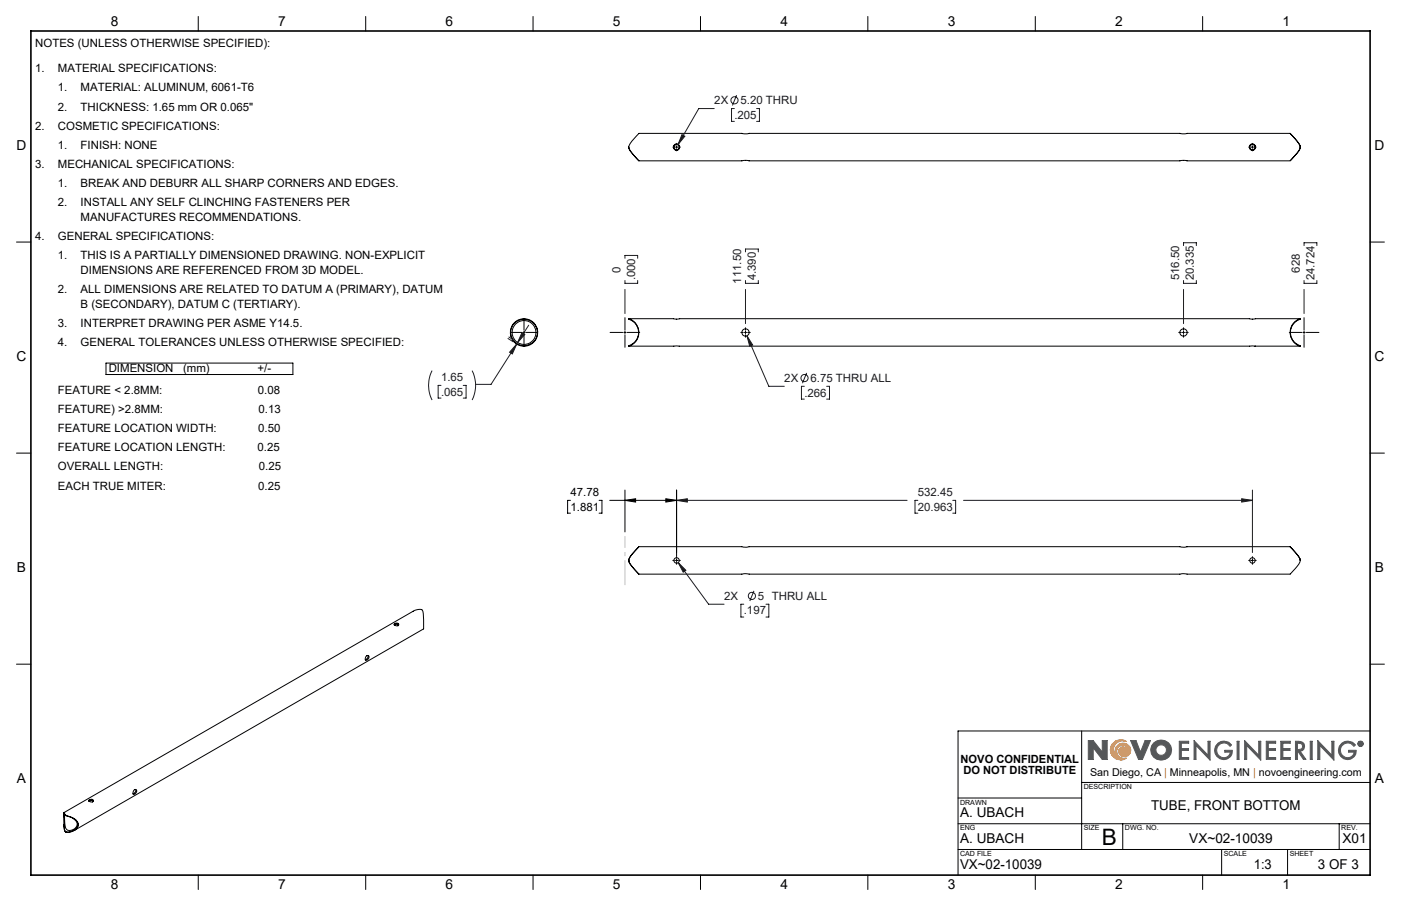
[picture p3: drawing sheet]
<svg xmlns="http://www.w3.org/2000/svg" width="432mm" height="279mm" viewBox="0 0 432 279" stroke-linecap="round" stroke-linejoin="round" font-family="sans-serif">
<g fill="none" stroke="#000" stroke-width=".31">
<path d="M61.1 5.1v4.5M112.7 5.1v4.5M164.3 5.1v4.5M215.9 5.1v4.5M267.5 5.1v4.5M319.1 5.1v4.5M370.7 5.1v4.5M193.8 45.4h.1M193.8 45.4l1-1.9 2.1-2.4h200.8l.1 .2a10.8 10.8 0 0 1 3 4.1M193.8 45.4a11.2 11.2 0 0 0 3.1 4.2M193.8 45.4a13.2 13.2 0 0 0 3 4.1M196.9 49.6h200.8"/>
<path d="M397.7 41.2a13.2 13.2 0 0 1 3.1 4.2M400.8 45.4a10.2 10.2 0 0 1-2.8 3.8l-.3 .4M400.8 45.4h.1M400.8 45.4a9.8 9.8 0 0 1-2.8 3.8l-.3 .3M5.1 74.6h4.4M422.3 74.6h4.4M161.5 98.3a4.2 4.2 0 0 1 4.2 4.2 4.2 4.2 0 0 1-4.2 4.3M161.5 98.5a4.1 4.1 0 0 1 4.2 4 4.1 4.1 0 0 1-4.2 4.1M161.5 98.3v.2M161.5 98.5a4.1 4.1 0 0 0-4.1 4 4.1 4.1 0 0 0 4.1 4.1M161.5 98.3a4.2 4.2 0 0 0-4.2 4.2 4.2 4.2 0 0 0 4.2 4.3M193.8 98.3a4.4 4.4 0 0 1 3.1 4.2 4.4 4.4 0 0 1-3.1 4.3"/>
<path d="M193.8 98.3l-.1 .1a4.3 4.3 0 0 1 3.1 4.1 4.3 4.3 0 0 1-3.1 4.2l.1 .1M193.8 98.3h207M400.8 98.3a4.4 4.4 0 0 0-3.2 4.2 4.4 4.4 0 0 0 3.2 4.3M400.8 98.3v.1a4.3 4.3 0 0 0-3.1 4.1 4.3 4.3 0 0 0 3.1 4.2v.1M161.5 106.6v.2M193.8 106.8h207M5.1 139.7h4.4M422.3 139.7h4.4M193.8 172.8h.1M193.8 172.8a11.2 11.2 0 0 0 3.1 4.3v-.1M193.8 172.8a10.4 10.4 0 0 0 2.8 4l.2 .2M193.8 172.8l1-1.9 2.1-2.3h31.7l1.3 .2 1-.2h132.7l1.3 .2 1-.2h31.8l.1 .2a10.4 10.4 0 0 1 3 4"/>
<path d="M196.8 168.7l-1.5 1.6a4.6 4.6 0 0 0-1.5 2.5M196.9 177.1h200.8M397.7 168.7l2.6 3 .5 1.1M400.8 172.8a13.5 13.5 0 0 1-3.1 4.2M400.8 172.8h.1M121.5 192.4a.79 .79 0 0 1 .8-.2 .79 .79 0 0 1 .6 .6 .82 .82 0 0 1-1.4-.4zM122.8 192.8a.81 .81 0 0 0-1.2 0 .61 .61 0 0 1 .6-.5 .61 .61 0 0 1 .6 .5l-.2 .2M5.1 204.8h4.4M112.9 202.3a.52 .52 0 0 1 .8 0 .52 .52 0 0 1-.1 .8l-.6 .5a.69 .69 0 0 1-.5-.6 .69 .69 0 0 1 .4-.7zM113.4 202.1a1.09 1.09 0 0 1-.8 1.4M422.3 204.8h4.4M333.4 225.4v36.6"/>
<path d="M422.3 225.4h-127v44.5M19.7 250.8l.5 .7M19.7 250.7h.1M19.7 250.8l-.1 1.2a8.7 8.7 0 0 0 .6 4.5M19.7 254.2l.2 1.8 .3 .6M19.7 250.6l-.1 1.3M19.7 250.6l.5 .8M19.7 250.6l107.7-62.1 1.1-.5a1.22 1.22 0 0 1 1.4 0 1.22 1.22 0 0 1 .6 1.2v4.8l-107.6 62.1M19.9 251.2v.2a8.3 8.3 0 0 0 .6 4.4 2.2 2.2 0 0 0 3.3-2l-1.3-1.4M20.2 251.5a5 5 0 0 1 3.9 2.6 2.99 2.99 0 0 1-3.9 2.4M20.2 256.5v.1M20.2 251.4a5 5 0 0 1 3.9 2.7 3 3 0 0 1-3.9 2.5"/>
<path d="M20.2 251.4v.1M27.5 246.6a.68 .68 0 0 1 .8-.1 .68 .68 0 0 1 .4 .7 .87 .87 0 0 1-1.3-.4zM28.7 247.1a.89 .89 0 0 0-1.3 0 .59 .59 0 0 1 .7-.5 .59 .59 0 0 1 .5 .6l-.1 .1M41.3 243.7a.53 .53 0 0 1 .8 0 .53 .53 0 0 1-.2 .8l-.5 .5h-.3l-.1-.6zM41.8 243.5a1.11 1.11 0 0 1-.8 1.3M295.3 254h127M295.3 246.1h38.1M333.4 241.3h88.9M346 254v8M412.7 254v8M61.1 269.9v4.4M112.7 269.9v4.4"/>
<path d="M164.3 269.9v4.4M215.9 269.9v4.4M267.5 269.9v4.4M295.3 262h127M319.1 269.9v4.4M370.7 269.9v4.4M376.5 262v7.9M396.8 262v7.9"/>
<circle cx="208.5" cy="45.4" r=".82"/>
<circle cx="208.5" cy="45.4" r=".87"/>
<circle cx="208.5" cy="45.4" r=".99"/>
<circle cx="386" cy="45.4" r=".82"/>
<circle cx="386" cy="45.4" r=".87"/>
<circle cx="386" cy="45.4" r=".99"/>
<circle cx="161.5" cy="102.5" r="3.7"/>
<circle cx="229.8" cy="102.5" r="1.13"/>
<circle cx="364.8" cy="102.5" r="1.13"/>
<circle cx="208.5" cy="172.8" r=".83"/>
<circle cx="386" cy="172.8" r=".83"/>
</g>
<path d="M342.7 229.6a3.1 3.1 0 0 1 4.5-.9 2.82 2.82 0 0 0-3.9 1.7 2.82 2.82 0 0 0 2.3 3.6 2.45 2.45 0 0 1-1.1-4.2 2.45 2.45 0 0 1 4 1.5 1.88 1.88 0 0 1-1.9 2.1 1.88 1.88 0 0 1-1.8-2.2l.6-.7a1.82 1.82 0 0 1 2.4 1.5 1.89 1.89 0 0 0-2.6-2 1.89 1.89 0 0 0-.3 3.3l1.5 .6 .8-.1a3.2 3.2 0 0 1-4-.2 3.2 3.2 0 0 1-.5-4z" fill="none" stroke="#f78d2a" stroke-width=".31"/>
<g fill="none" stroke="#555759" stroke-width=".31">
<path d="M336.9 230.6v3.6h-1.5v-5.8h1.5l2.8 3.6M336.9 230.6h.1M337 230.6l2.7 3.6h1.5v-5.8h-1.5v3.6M339.7 232h.1M348.5 228.4h1.6l1.4 3.6 1.4-3.6h1.7l-2.5 5.8h-1.2zM363.5 228.6h2.9v.6h-2.3v1.7h2.2v.5h-2.2v2.2h2.3v.6h-2.9zM368 228.4l4.3 4.5v-4.3h.7v5.8l-4.4-4.5v4.3h-.6zM375.4 229.2a2.89 2.89 0 0 1 4.2 .5l-.5 .5a2.26 2.26 0 0 0-3.2-.7 2.26 2.26 0 0 0-.5 3.2 2.26 2.26 0 0 0 3.3 .4l.5-1.1h-1.7v-.6h2.3a2.78 2.78 0 0 1-4 2.5 2.78 2.78 0 0 1-.4-4.7zM381.3 228.6h.6v5.6h-.6zM383.6 228.4l4.3 4.5v-4.3h.7v5.8l-4.4-4.5v4.3h-.6zM390.3 228.6h2.9v.6h-2.3v1.7h2.2v.5h-2.2v2.2h2.3v.6h-2.9zM394.8 228.6h2.9v.6h-2.3v1.7h2.2v.5h-2.2v2.2h2.3v.6h-2.9z"/>
<path d="M399.3 228.6a2.74 2.74 0 0 1 2.6 .8l.2 .8-.3 .9-1.1 .6 1.8 2.5h-.8l-1.7-2.5h-.1v2.5h-.6zM399.9 229.2l1.1 .1a1.02 1.02 0 0 1 0 1.7l-1.1 .2zM403.8 228.6h.6v5.6h-.6zM406.2 228.4l4.3 4.5v-4.3h.6v5.8l-4.3-4.5v4.3h-.6zM413.6 229.2a2.89 2.89 0 0 1 4.2 .5l-.5 .5a2.25 2.25 0 0 0-3.3-.7 2.25 2.25 0 0 0-.2 3.4 2.25 2.25 0 0 0 3.4-.3l.1-.6h-1.6v-.6h2.3a2.79 2.79 0 0 1-4 2.5 2.79 2.79 0 0 1-.4-4.7zM419 228.9l.6 .1-.1 .4 .2 .4-.4-.4-.3 .4zM419.2 229l.3 .2-.3 .1z"/>
<circle cx="357.9" cy="231.3" r="1.64"/>
<circle cx="357.9" cy="231.3" r="3.2"/>
<circle cx="419.3" cy="229.4" r=".85"/>
<circle cx="419.3" cy="229.4" r=".71"/>
</g>
<path d="M9.5 9.6h412.8v260.3h-412.8z" fill="none" stroke="#000" stroke-width=".5"/>
<path d="M343 229.1a3.2 3.2 0 0 1 4.2-.4 2.82 2.82 0 0 0-3.9 1.7 2.82 2.82 0 0 0 2.3 3.6 2.43 2.43 0 0 1-1.9-2.8 2.43 2.43 0 0 1 2.7-2 2.43 2.43 0 0 1 2.1 2.7 1.82 1.82 0 0 1-2.5 1.5 1.82 1.82 0 0 1-.9-2.7 1.73 1.73 0 0 1 2.7 1.3 1.9 1.9 0 0 0-2.6-2 1.9 1.9 0 0 0-.3 3.3l.8 .5h1.5a3.2 3.2 0 0 1-4.2-.4 3.2 3.2 0 0 1 0-4.3z" fill-rule="evenodd" fill="#f78d2a"/>
<path d="M335.4 228.4v5.8h1.5v-3.6l2.8 3.6h1.5v-5.8h-1.5v3.6l-2.8-3.6zM348.5 228.4l2.4 5.8h1.2l2.5-5.8h-1.7l-1.4 3.6-1.4-3.6zM355.6 229.1a3.1 3.1 0 0 0 .2 4.6 3.1 3.1 0 0 0 4.6-.6 3.1 3.1 0 0 0-1-4.5l-1.8-.4-1 .3zM356.2 231.3a1.65 1.65 0 0 1 3.3 0 1.65 1.65 0 0 1-3.3 0zM363.5 228.6v5.6h2.9v-.6h-2.3v-2.2h2.2v-.5h-2.2v-1.7h2.3v-.6zM368 228.4v5.8h.6v-4.3l4.4 4.5v-5.8h-.7v4.3zM375.2 229.3a2.79 2.79 0 0 0 .7 4.7 2.79 2.79 0 0 0 3.9-2.6h-2.3v.6h1.7a2.16 2.16 0 0 1-3 1.4 2.16 2.16 0 0 1-.9-3.2 2.22 2.22 0 0 1 3.8 0l.5-.5a2.92 2.92 0 0 0-4.4-.4zM381.3 228.6v5.6h.6v-5.6zM383.6 228.4v5.8h.6v-4.3l4.4 4.5v-5.8h-.7v4.3zM390.3 228.6v5.6h2.9v-.6h-2.3v-2.2h2.2v-.5h-2.2v-1.7h2.3v-.6zM394.8 228.6v5.6h2.9v-.6h-2.3v-2.2h2.2v-.5h-2.2v-1.7h2.3v-.6zM399.3 228.6v5.6h.6v-2.5l1.8 2.5h.8l-1.8-2.5 1.1-.6 .3-1.3a1.6 1.6 0 0 0-2.1-1.2zM399.9 229.2l1.3 .3 .3 .4-.3 1-1.3 .3zM403.8 228.6v5.6h.6v-5.6zM406.2 228.4v5.8h.6v-4.3l4.3 4.5v-5.8h-.6v4.3zM413.3 229.4a2.79 2.79 0 0 0 .9 4.6 2.79 2.79 0 0 0 3.8-2.6h-2.3v.6h1.6a2.18 2.18 0 0 1-3.2 1.3 2.18 2.18 0 0 1-.4-3.5 2.22 2.22 0 0 1 3.6 .4l.5-.5a2.89 2.89 0 0 0-4.5-.3zM419 228.9v.9h.2v-.4l.5 .4-.2-.4 .2-.4zM419.2 229l.3 .2-.3 .1zM418.5 229.4a.85 .85 0 0 0 1.7 0 .85 .85 0 0 0-1.7 0zM418.6 229.4a.71 .71 0 0 1 1.4 0 .71 .71 0 0 1-1.4 0z" fill-rule="evenodd" fill="#555759"/>
<g fill="none" stroke="#191924" stroke-width=".31">
<path d="M220.1 33.5h-4.7l-6.4 11.1M226.3 33.5h-.8v3.9h.8M227 29.4l-1.3 3.1M233.2 33.5h.9v3.9h-.9M210.2 41.5l.9 .5-2.1 2.6zM192.6 79.7v-.9h3.9v.9M229.8 77.7v-.9h3.9v.9M364.8 75.7v-.8h3.9v.8M401.9 75.7v-.8h4v.8M192.6 86.5v.9h3.9v-.9M192.6 89.3v7.4M229.8 86.5v.9h3.9v-.9"/>
<path d="M229.8 89.3v10.5M364.8 86.5v.9h3.9v-.9M364.8 89.3v10.5M401.9 86.5v.9h4v-.9M401.9 89.3v7.4M133.2 114.3a9.9 9.9 0 0 0 0 9.1M135.9 118.9h-.9v3.9h.9M142.8 118.9h.9v3.9h-.9M145.5 114.3a10.2 10.2 0 0 1 0 9.1M156.6 104.4l1.6 1M156.8 103.9l1.7 1.1M159.2 106.1l-1.3 3-.8-.5z"/>
<path d="M159.2 106.1l-7.9 12.4h-4.7M160.9 102.6l.8 .5-2.2 2.6zM162.9 100.3l-3.4 5.4M230.2 103.6l1.8 2.8-.9 .4zM230.2 103.6l6.8 15.5h4.7M247.9 119.1h-.9v4h.9M248.6 115l-1.3 3.2M254.8 119.1h.9v4h-.9M208.5 154.3l3.3-.5v1zM208.5 154.3h71.1M208.5 151.1v19.3M282.9 154.3h-.9v4h.9"/>
<path d="M293.7 154.3h.8v4h-.8M297 154.3h89M382.7 153.8l3.3 .5-3.3 .5zM386 151.1v19.3M209 173.5l2.4 2.4-.8 .6zM209 173.5l9.4 12.8h4.8M229.2 186.3h-.8v4h.8M232.4 182.2l-1.3 3.1M236.1 186.3h.9v4h-.9"/>
<circle cx="226.4" cy="30.9" r="1.09"/>
<circle cx="248" cy="116.6" r="1.1"/>
<circle cx="231.7" cy="183.8" r="1.11"/>
</g>
<g fill="none" stroke="#000" stroke-width=".31">
<path d="M207.4 45.4h.5M208.2 45.4h.7M208.5 44.2v.5M208.5 45v.7M208.5 46v.5M209.2 45.4h.5M384.8 45.4h.5M385.7 45.4h.7M386 44.2v.5M386 45v.7M386 46v.5M386.7 45.4h.5"/>
<path d="M161.5 98.5v3.3M192.6 98v3.8M401.9 98v3.8M32.7 112h57.6v3.5h-57.6zM157.5 102.5h3.3M161.2 102.5h.7M161.5 102.2v.7M161.5 103.2v3.3M162.2 102.5h3.3M188 102.5h3.9M192.3 102.5h.6M192.6 102.2v.7"/>
<path d="M192.6 103.2v3.9M193.3 102.5h3.9M228.3 102.5h.8M229.4 102.5h.7M229.8 101.1v.7M229.8 102.2v.7M229.8 103.2v.8M230.4 102.5h.8M363.3 102.5h.8M364.4 102.5h.7M364.8 101.1v.7M364.8 102.2v.7"/>
<path d="M364.8 103.2v.8M365.4 102.5h.8M397.4 102.5h3.8M401.6 102.5h.7M401.9 102.2v.7M401.9 103.2v3.9M402.6 102.5h3.9M175.8 154.3h-.9v4h.9M184.6 154.3h.9v4h-.9M187.9 154.3h20.6M192.6 154.3l3.3-.5v1zM192.6 151.1v12.9"/>
<path d="M205.2 153.8l3.3 .5-3.3 .5zM208.5 151.1v20.5M207.4 172.8h.5M208.2 172.8h.7M208.5 171.7v.5M208.5 172.5v.7M208.5 173.5v.5M209.2 172.8h.5M384.8 172.8h.5M385.7 172.8h.7M386 171.7v.5M386 172.5v.7"/>
<path d="M386 173.5v.5M386.7 172.8h.5"/>
</g>
<path d="M192.6 180.4v-15.1" fill="none" stroke="#c0c0c0" stroke-width=".31" stroke-dasharray="15.2 1.3 1.3 1.3" stroke-dashoffset="7.6" stroke-linecap="butt"/>
<path d="M230.2 103.6l.9 3.2 .9-.4zM160.9 102.6l.8 .5-2.2 2.6zM159.2 106.1l-1.3 3-.8-.5zM209 173.5l1.6 3 .8-.6zM208.5 154.3l3.3-.5v1zM382.7 153.8l3.3 .5-3.3 .5zM210.2 41.5l-1.2 3.1 2.1-2.6z" fill="#191924"/>
<path d="M205.2 153.8l3.3 .5-3.3 .5zM192.6 154.3l3.3-.5v1z" fill="#000"/>
<text font-size="7" x="339.5" y="260.5">B</text>
<g font-size="4.2">
<text x="34.1" y="8.1">8</text>
<text x="85.7" y="8.1">7</text>
<text x="137.3" y="8.1">6</text>
<text x="188.9" y="8.1">5</text>
<text x="240.5" y="8.1">4</text>
<text x="292.1" y="8.1">3</text>
<text x="343.7" y="8.1">2</text>
<text x="395.3" y="8.1">1</text>
<text x="5.1" y="46.4">D</text>
<text x="423.7" y="46.4">D</text>
<text x="5.1" y="111.4">C</text>
<text x="423.7" y="111.4">C</text>
<text x="5.2" y="176.5">B</text>
<text x="423.8" y="176.5">B</text>
<text x="5.2" y="241.6">A</text>
<text x="423.8" y="241.6">A</text>
<text x="354.8" y="249.9">TUBE, FRONT BOTTOM</text>
<text x="295.9" y="252">A. UBACH</text>
<text x="295.9" y="260">A. UBACH</text>
<text x="366.5" y="260">VX~02-10039</text>
<text x="413.8" y="260">X01</text>
<text x="295.9" y="267.9">VX~02-10039</text>
<text x="386.5" y="267.9">1:3</text>
<text x="406.2" y="267.9">3 OF 3</text>
<text x="34.1" y="274.2">8</text>
<text x="85.7" y="274.2">7</text>
<text x="137.3" y="274.2">6</text>
<text x="188.9" y="274.2">5</text>
<text x="240.5" y="274.2">4</text>
<text x="292.1" y="274.2">3</text>
<text x="343.7" y="274.2">2</text>
<text x="395.3" y="274.2">1</text>
</g>
<g font-size="3.5">
<text x="10.8" y="14.4">NOTES (UNLESS OTHERWISE SPECIFIED):</text>
<text x="10.8" y="22.3">1.</text>
<text x="17.8" y="22.3">MATERIAL SPECIFICATIONS:</text>
<text x="17.8" y="28.2">1.</text>
<text x="24.8" y="28.2">MATERIAL: ALUMINUM, 6061-T6</text>
<text x="17.8" y="34.1">2.</text>
<text x="24.8" y="34.1">THICKNESS: 1.65 mm OR 0.065&quot;</text>
<text x="10.8" y="40">2.</text>
<text x="17.8" y="40">COSMETIC SPECIFICATIONS:</text>
<text x="17.8" y="45.9">1.</text>
<text x="24.8" y="45.9">FINISH: NONE</text>
<text x="10.8" y="51.8">3.</text>
<text x="17.8" y="51.8">MECHANICAL SPECIFICATIONS:</text>
<text x="17.8" y="57.7">1.</text>
<text x="24.8" y="57.7">BREAK AND DEBURR ALL SHARP CORNERS AND EDGES.</text>
<text x="17.8" y="63.7">2.</text>
<text x="24.8" y="63.7">INSTALL ANY SELF CLINCHING FASTENERS PER</text>
<text x="24.8" y="68.2">MANUFACTURES RECOMMENDATIONS.</text>
<text x="10.8" y="74.1">4.</text>
<text x="17.8" y="74.1">GENERAL SPECIFICATIONS:</text>
<text x="17.8" y="80">1.</text>
<text x="24.8" y="80">THIS IS A PARTIALLY DIMENSIONED DRAWING. NON-EXPLICIT</text>
<text x="24.8" y="84.5">DIMENSIONS ARE REFERENCED FROM 3D MODEL.</text>
<text x="17.8" y="90.4">2.</text>
<text x="24.8" y="90.4">ALL DIMENSIONS ARE RELATED TO DATUM A (PRIMARY), DATUM</text>
<text x="24.8" y="95">B (SECONDARY), DATUM C (TERTIARY).</text>
<text x="17.8" y="100.9">3.</text>
<text x="24.8" y="100.9">INTERPRET DRAWING PER ASME Y14.5.</text>
<text x="17.8" y="106.8">4.</text>
<text x="24.8" y="106.8">GENERAL TOLERANCES UNLESS OTHERWISE SPECIFIED:</text>
<text x="33.5" y="114.7">DIMENSION</text>
<text x="56.4" y="114.7">(mm)</text>
<text x="79.4" y="114.7">+/-</text>
<text x="17.8" y="121.4">FEATURE &lt; 2.8MM:</text>
<text x="79.5" y="121.4">0.08</text>
<text x="17.8" y="127.3">FEATURE) &gt;2.8MM:</text>
<text x="79.7" y="127.3">0.13</text>
<text x="17.8" y="133.3">FEATURE LOCATION WIDTH:</text>
<text x="79.6" y="133.3">0.50</text>
<text x="17.8" y="139.2">FEATURE LOCATION LENGTH:</text>
<text x="79.4" y="139.2">0.25</text>
<text x="17.8" y="145.1">OVERALL LENGTH:</text>
<text x="79.8" y="145.1">0.25</text>
<text x="17.8" y="151">EACH TRUE MITER:</text>
<text x="79.6" y="151">0.25</text>
<text x="175.8" y="152.9">47.78</text>
<text x="175.8" y="157.5">1.881</text>
<text x="296.1" y="235.2">NOVO CONFIDENTIAL</text>
<text x="296.9" y="238.7">DO NOT DISTRIBUTE</text>
</g>
<g font-size="3.5" fill="#191924">
<text x="220.2" y="32.1">2X</text>
<text x="228.2" y="32.1">5.20 THRU</text>
<text x="226.3" y="36.6">.205</text>
<text x="191.2" y="84" transform="rotate(-90 191.2 84)">0</text>
<text x="195.8" y="86.5" transform="rotate(-90 195.8 86.5)">.000</text>
<text x="228.4" y="87.5" transform="rotate(-90 228.4 87.5)">111.50</text>
<text x="232.9" y="86.5" transform="rotate(-90 232.9 86.5)">4.390</text>
<text x="363.4" y="86.5" transform="rotate(-90 363.4 86.5)">516.50</text>
<text x="367.9" y="86.5" transform="rotate(-90 367.9 86.5)">20.335</text>
<text x="400.6" y="84" transform="rotate(-90 400.6 84)">628</text>
<text x="405.1" y="86.5" transform="rotate(-90 405.1 86.5)">24.724</text>
<text x="135.9" y="117.4">1.65</text>
<text x="241.7" y="117.7">2X</text>
<text x="249.8" y="117.7">6.75 THRU ALL</text>
<text x="135.9" y="122">.065</text>
<text x="247.9" y="122.3">.266</text>
<text x="282.9" y="152.9">532.45</text>
<text x="282.9" y="157.5">20.963</text>
<text x="223.2" y="184.9">2X</text>
<text x="233.6" y="184.9">5 THRU ALL</text>
<text x="229.3" y="189.5">.197</text>
</g>
<text font-size="3.3" x="336" y="239.4">San Diego, CA | Minneapolis, MN | novoengineering.com</text>
<g font-size="2.2">
<text x="334" y="243.4">DESCRIPTION</text>
<text x="295.9" y="248.2">DRAWN</text>
<text x="295.9" y="256.1">ENG</text>
<text x="334" y="256.1">SIZE</text>
<text x="346.7" y="256.1">DWG. NO.</text>
<text x="413.4" y="256.1">REV.</text>
<text x="295.9" y="264">CAD FILE</text>
<text x="377.2" y="264">SCALE</text>
<text x="397.5" y="264">SHEET</text>
</g>
</svg>
